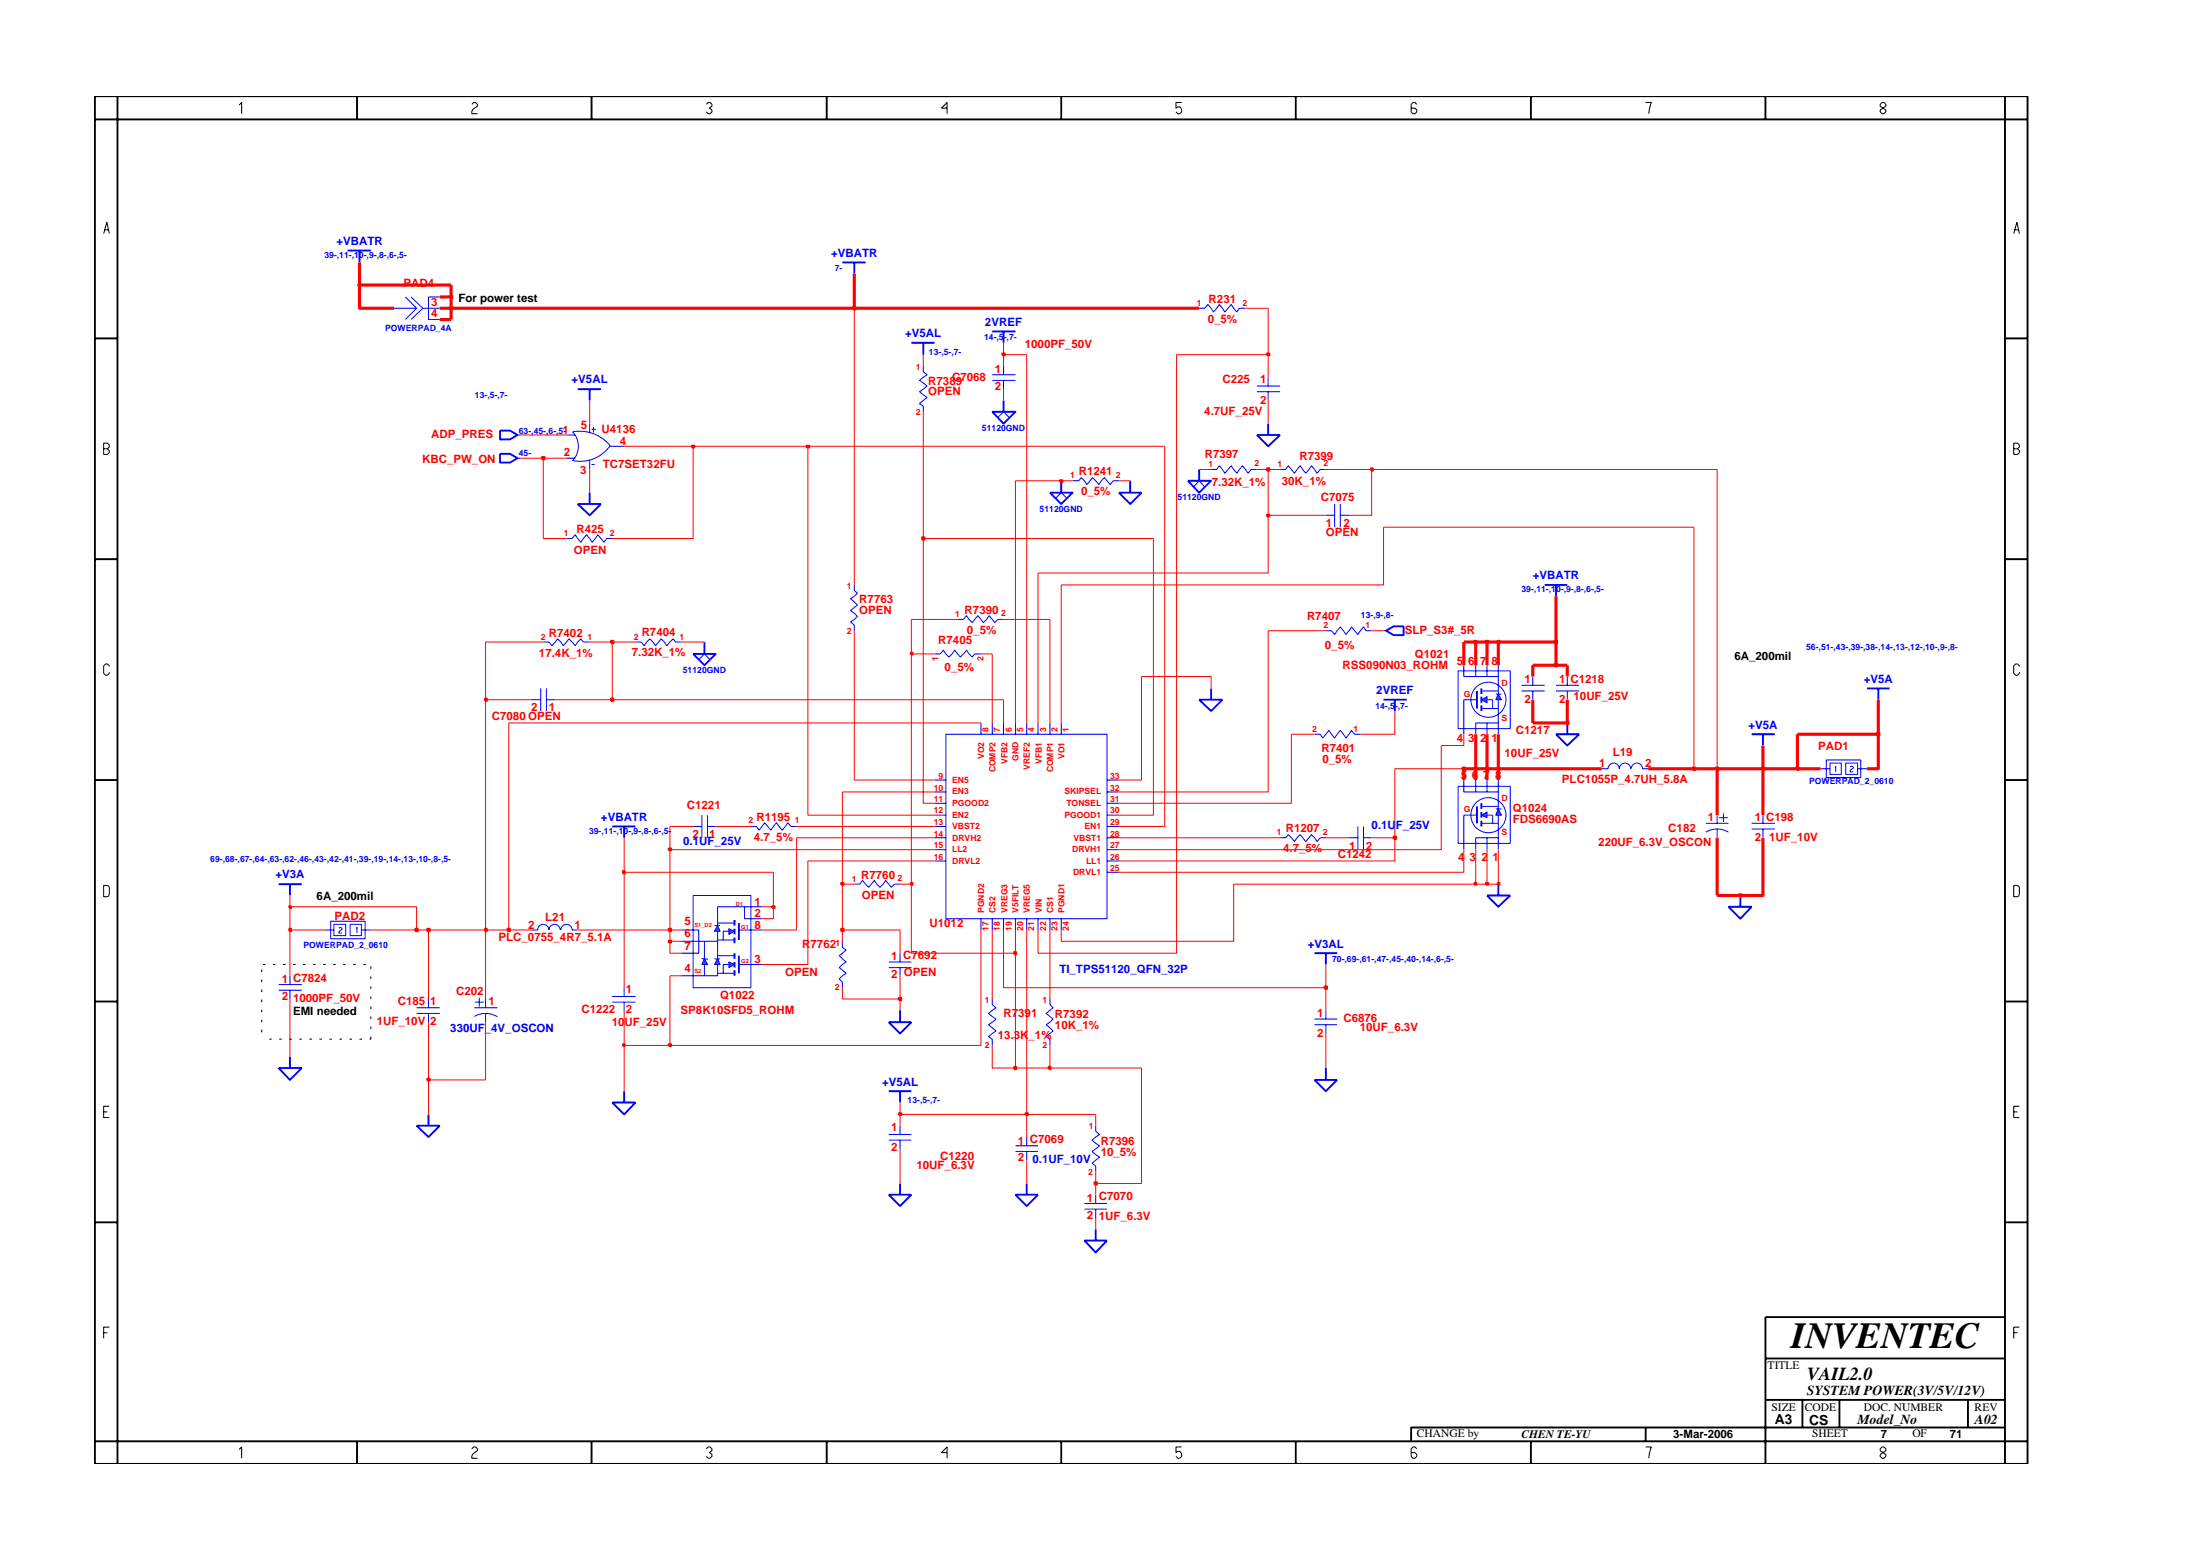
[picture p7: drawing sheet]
<svg xmlns="http://www.w3.org/2000/svg" width="297mm" height="210mm" viewBox="0 0 297 210" stroke-linecap="round" stroke-linejoin="round" font-family="sans-serif">
<g fill="none" stroke="#00f" stroke-width=".14">
<path d="M134 50.6h3.1M134 51.3h3.1M135.5 49.4v1.2M135.5 51.3v1.2M69.9 61.8h.3M115.3 78.9v.8l.5 .3-1 .8 1 .8-1 .8 1 .8-1 .7 .5 .5v.7M73.3 86.6h.8l.4 .6 .8-1 .8 1 .7-1 .9 1 .7-1 .4 .4h.8M101.4 111.5h.7l.4 .5 .7-1 .9 1 .7-1 .8 1 .8-1 .4 .5h.8M37.6 132.9h3.2M37.6 133.6h3.2M39.1 131.7v1.2M39.1 133.6v1.2"/>
<path d="M120 129.8h3M120 130.6h3M121.5 128.6v1.2M121.5 130.6v1.1M146.4 162.4h3.1M146.4 163.2h3.1M147.9 161.2v1.2M147.9 163.2v1.2"/>
</g>
<path d="M78 52.5h3.1M79.6 52.5v1.5M67.5 61.2h1.4l1 .6-1 .6h-1.4zM99.8 124.6v2.3M233.4 122.4h3.1l-1.5 1.6zM235 120.8v1.6M37.6 144.1h3.2l-1.7 1.6zM39.1 142.6v1.5M120 147.3h3M121.5 147.3v1.5" fill="none" stroke="#00f" stroke-width=".25"/>
<path d="M96.9 124.9l.3 .8h-.7z" fill="#3c3cc8"/>
<path d="M96.5 124.9h.7M96.9 124.9l.3 .8h-.7z" fill="none" stroke="#00f" stroke-width=".14"/>
<path d="M98.4 125.3l.8 .4-.8 .4z" fill="#3c3cc8"/>
<path d="M96.9 125.7v1.2h2.3M98.4 125.3l.8 .4-.8 .4zM98.4 125.7h-.8v1.2M99.2 124.6h-2.3v.3" fill="none" stroke="#00f" stroke-width=".14"/>
<path d="M99.2 124.1v.8M99.2 125.3v.8M99.2 126.5v.8" fill="none" stroke="#00f" stroke-width=".25"/>
<path d="M95.1 129.4l.4 .8h-.7z" fill="#3c3cc8"/>
<path d="M94.8 129.3l.1 .1h.5l.1 .2M95.1 129.4l.4 .8h-.7zM96.9 122.4v2.2" fill="none" stroke="#00f" stroke-width=".14"/>
<path d="M99.8 129v2.3" fill="none" stroke="#00f" stroke-width=".25"/>
<path d="M96.9 129.4l.3 .8h-.7z" fill="#3c3cc8"/>
<path d="M96.5 129.4h.7M96.9 129.4l.3 .8h-.7z" fill="none" stroke="#00f" stroke-width=".14"/>
<path d="M98.4 129.8l.8 .4-.8 .4z" fill="#3c3cc8"/>
<g fill="none" stroke="#00f" stroke-width=".14">
<path d="M197.6 94.4h1.8M92 125.5h2.3v3.1h-2.3M92 127h4.9M93.6 120.8h7.8v12.5h-7.8zM95.1 127v2.4M95.1 130.2v1.5M96.9 131.3h2.3M96.9 129h2.3M96.9 126.9v2.5M96.9 130.2v1.5h-4.9M96.9 122.4h6M98.4 129.8l.8 .4-.8 .4z"/>
<path d="M98.4 130.2h-.8v1.1M99.8 130.2h3.1M99.8 125.5h3.1M100.5 122.4v1.6h2.4"/>
</g>
<path d="M199.4 93.2v2.4M210.1 99.1h3.1l-1.6 1.5zM211.6 97.6v1.5M99.2 128.6v.8M99.2 129.8v.8M99.2 130.9v.8" fill="none" stroke="#00f" stroke-width=".25"/>
<path d="M202.3 93.7l.4 .7h-.7z" fill="#3c3cc8"/>
<path d="M202 93.7h.7M202.3 93.7l.4 .7h-.7z" fill="none" stroke="#00f" stroke-width=".14"/>
<path d="M200 94.4l.8-.4v.9z" fill="#3c3cc8"/>
<g fill="none" stroke="#00f" stroke-width=".14">
<path d="M53.2 41.6h3M54.7 40.1l1.5 1.5M55.5 40.1l1.6 1.5M56.2 41.6l-1.5 1.5M57.1 41.6h2.3M57.1 41.6l-1.6 1.5M59.4 40.1h-1.5v3h1.5M69.9 58.7h.3M76.5 58.7h1.2M77.3 58.3a2.79 2.79 0 0 1 0 3.9M77.3 58.3a5.3 5.3 0 0 1 5.1 1.9M79.6 57.2v1.2"/>
<path d="M79.9 57.9h.6M80.1 57.6v.8M124.7 49.4v.8l.5 .4-1.1 .7 1.1 .8-1.1 .8 1.1 .7-1.1 .9 .6 .3v.8M134.7 56.3l.8-.7 .8 .7M161.9 41.6h.8l.4-.5 .8 1 .7-1 .8 1 .8-1 .8 1 .3-.5h.9M169.7 52.1h3.1M169.7 52.9h3.1M171.2 50.9v1.2M171.2 52.9v1.1M76.5 72.7h.7l.5-.5 .7 1 .8-1 .8 1 .7-1 .9 1 .3-.5h.8M76.5 61.8h1.2M79.6 62.1v1.3"/>
<path d="M79.9 62.7h.4M82.4 60.2a4.9 4.9 0 0 1-5.1 2M82.4 60.2h1.9M142.5 67.3l.8-.8 .7 .8M144.8 64.9h.9l.3-.4 .8 .9 .7-.9 .9 .9 .7-.9 .8 .9 .4-.5h.8M161.1 65.7l.8-.8 .8 .8M163.5 63.4h.8l.3-.5 .8 1 .8-1 .8 1 .8-1 .7 1 .4-.5h.8M172.8 63.4h.8l.3-.5 .9 1 .7-1 .8 1 .8-1 .7 1 .5-.5h.7M179 69.5h1.2M180.2 68v3.1M181 69.5h1.1M181 68v3.1"/>
<path d="M71.8 94.4h1.2M73 92.9v3.1M73.8 94.4h1.2M73.8 92.9v3.1M85.8 86.6h.8l.4 .6 .7-1 .8 1 .8-1 .7 1 .9-1 .3 .4h.8M94.3 89l.8-.7 .8 .7M126.2 88.3h.7l.5-.6 .7 1 .8-1 .8 1 .8-1 .8 1 .3-.4h.8M127.7 99.1h21.8v24.9h-21.8zM129.3 83.6h.8l.4-.5 .8 .9 .7-.9 .8 .9 .7-.9 .8 .9 .4-.4h.8M132.4 97.6v1.5M134 97.6v1.5M135.5 97.6v1.5"/>
<path d="M137.1 97.6v1.5M138.6 97.6v1.5M140.2 97.6v1.5M141.8 97.6v1.5M143.3 97.6v1.5M177.5 99.1h.8l.3 .5 .8-1 .8 1 .8-1 .7 1 .8-1 .4 .5h.8M179 85.1h.8l.4 .5 .8-1 .7 1 .8-1 .8 1 .8-1 .3 .5h.8M186.8 85.1h.3M196.9 90.5h7v7.8h-7zM197.6 89.8v1.5h4.7M197.6 94.4v4.7M199.2 89.8v1.5"/>
<path d="M200 94.4l.8-.4v.9zM200 95.6h2.3M200 93.2h2.3M200.8 94.4h.7v1.2M200.8 89.8v1.5M200.8 97.6v1.5M202.3 89.8v3.9M202.3 94.4v4.7M202.3 97.6h-3.1v1.5M205.4 93.2h3.2M205.4 92.5h3.2M207 91.3v1.2"/>
<path d="M207 93.2v1.2M210.1 93.2h3.1M210.1 92.5h3.1M211.6 91.3v1.2M211.6 93.2v1.2M93.6 111.5h1.2M94.8 110v3.1M95.5 111.5h1.1M95.5 110v3.1M115.3 119.3h.8l.3-.5 .9 .9 .8-.9 .7 .9 .8-.9 .7 .9 .5-.4h.7M126.2 111.5h1.5M126.2 105.3h1.5"/>
<path d="M126.2 106.9h1.5M126.2 108.4h1.5M126.2 110h1.5M126.2 114.7h1.5M126.2 116.2h1.5M126.2 113.1h1.5M149.5 111.5h1.6M149.5 105.3h1.6M149.5 106.9h1.6M149.5 108.4h1.6M149.5 110h1.6M149.5 114.7h1.6"/>
<path d="M149.5 116.2h1.6M149.5 113.1h1.6M149.5 117.7h1.6M172.8 113.1h.8l.3-.5 .9 1 .7-1 .8 1 .8-1 .7 1 .5-.5h.7M182.1 113.1h1.2M183.3 111.5v3.2M184.1 113.1h1.1M184.1 111.5v3.2M197.6 110h1.8M216.3 103.7h.8a.76 .76 0 0 1 .8-.7 .76 .76 0 0 1 .7 .7 .76 .76 0 0 1 .8-.7 .76 .76 0 0 1 .8 .7M220.2 103.7a.76 .76 0 0 1 .8-.7 .76 .76 0 0 1 .8 .7h.7M230.3 112.3a2.88 2.88 0 0 1 3.1 0"/>
<path d="M230.3 111.1h3.1M231.8 110v1.1M231.8 111.9v1.2M232.1 110.3h1.2M232.7 109.8v1.1M236.5 111.1h3.1M236.5 111.9h3.1M238 110v1.1M238 111.9v1.2M245.8 103.7h1.3M246.6 102.6h4.6v2.3h-4.6zM247.1 103h1.5v1.5h-1.5z"/>
<path d="M247.8 103.6v-.2v.8M249.2 103h1.6v1.5h-1.6zM249.8 103.5l.2-.1 .2 .1v.2l-.4 .3v.2h.4M250.8 103.7h1.3M43.9 125.5h1.2M44.6 124.3h4.7v2.4h-4.7zM45.1 124.7h1.6v1.6h-1.6zM45.7 125.3l.2-.1 .3 .1v.1l-.5 .4v.1h.5M47.3 124.7h1.5v1.6h-1.5zM48.1 125.3l.1-.1v.7M48.8 125.5h1.3M56.2 136h3.2"/>
<path d="M56.2 136.8h3.2M57.9 134.8v1.2M57.9 136.8v1.2M64 137.2a3 3 0 0 1 3.2 0M64 136h3.2M64.1 135.2h1.2M64.7 134.6v1.2M65.6 134.8v1.2M65.6 136.8v1.2M71.8 125.5h.8a.76 .76 0 0 1 .7-.8 .76 .76 0 0 1 .8 .8 .76 .76 0 0 1 .8-.8 .76 .76 0 0 1 .7 .8M75.7 125.5a.76 .76 0 0 1 .8-.8 .76 .76 0 0 1 .7 .8h.8M82.7 134.5h3.1"/>
<path d="M82.7 135.2h3.1M84.3 133.3v1.2M84.3 135.2v1.1M113.7 127v.9l.5 .3-.9 .8 .9 .8-.9 .8 .9 .7-.9 .8 .4 .4v.8M132.4 124v1.5M134 134.8v.8l.5 .4-1 .8 1 .7-1 .8 1 .8-1 .8 .5 .3v.9M134 124v1.5M135.5 124v1.5M137.1 124v1.5M138.6 124v1.5M140.2 124v1.5M141.8 134.8v.8l.4 .4-.9 .8 .9 .7-.9 .8 .9 .8-.9 .8 .5 .3v.9"/>
<path d="M141.8 124v1.5M143.3 124v1.5M177.5 137.5h3M177.5 138.3h3M179 136.3v1.2M179 138.3v1.2M120 153.1h3M120 153.9h3M121.5 151.9v1.2M121.5 153.9v1.2M137.1 154.6h3.1M137.1 155.4h3.1"/>
<path d="M138.6 153.4v1.2M138.6 155.4v1.2M147.9 151.9v.8l.5 .4-1 .8 1 .7-1 .8 1 .8-1 .8 .5 .3v.8"/>
<circle cx="201" cy="94.4" r="2.37"/>
</g>
<g fill="none" stroke="#00f" stroke-width=".25">
<path d="M46.9 33.8h3.2M48.5 33.8v1.6M113.7 35.4h3.2M115.3 35.4v1.5M67.5 58.1h1.4l1 .6-1 .6h-1.4zM123 46.3h3.2M124.7 46.3v1.6M134 55.6h3.1l-1.6 1.6zM134 44.7h3.1M135.5 44.7v1.6M135.5 54v1.6M169.7 58.7h3.1l-1.6 1.5z"/>
<path d="M171.2 57.2v1.5M78 68h3.1l-1.5 1.5zM79.6 66.5v1.5M141.8 66.5h3l-1.5 1.5zM143.3 64.9v1.6M151.1 66.5h3l-1.5 1.5zM152.6 64.9v1.6M160.4 64.9h3.1l-1.6 1.6zM161.9 63.4v1.5M208.6 78.9h3M210.1 78.9v1.6M93.6 88.3h3l-1.5 1.5z"/>
<path d="M95.1 86.6v1.7M161.9 94.4h3.1l-1.5 1.6zM163.5 92.9v1.5M186.8 94.4h3.1M187.1 85.1l1.1-.6h1.3v1.2h-1.3zM188.3 94.4v1.6M200 92.9v.8M200 94v.9M200 95.2v.8M236.5 99.1h3.1M238 99.1v1.5M252.1 92.9h3"/>
<path d="M253.6 92.9v1.5M37.6 119.3h3.2M39.1 119.3v1.5M82.7 111.5h3.1M84.3 111.5v1.6M199.4 108.8v2.3M202.3 119.3v1.5M120 138h3l-1.5 1.5zM121.5 136.3v1.7M177.5 128.6h3M179 128.6v1.6M200.8 120.8h3.1l-1.6 1.6z"/>
<path d="M56.2 151.9h3.2l-1.5 1.5zM57.9 150.4v1.5M82.7 148.8h3.1l-1.5 1.6zM84.3 147.3v1.5M121.5 159.7v1.5M177.5 145.7h3l-1.5 1.6zM179 144.1v1.6M120 161.2h3l-1.5 1.6zM146.4 167.4h3.1l-1.6 1.6zM147.9 165.9v1.5"/>
</g>
<path d="M202.3 109.2l.4 .8h-.7z" fill="#3c3cc8"/>
<path d="M202 109.2h.7M202.3 109.2l.4 .8h-.7z" fill="none" stroke="#00f" stroke-width=".14"/>
<path d="M200 110l.8-.4v.7z" fill="#3c3cc8"/>
<g fill="none" stroke="#00f" stroke-width=".14">
<path d="M196.9 106.1h7v7.7h-7zM197.6 105.3v1.6h4.7M197.6 110v4.7M199.2 105.3v1.6M200 110l.8-.4v.7zM200 111.1h2.3M200 108.8h2.3M200.8 110h.7v1.1M200.8 105.3v1.6M200.8 113.1v1.6M202.3 105.3v3.9M202.3 110v4.7"/>
<path d="M202.3 113.1h-3.1v1.6"/>
<circle cx="201" cy="110" r="2.37"/>
</g>
<path d="M200 108.4v.8M200 109.6v.7M200 110.8v.7M138.6 159.7v1.5M137.1 161.2h3.1l-1.6 1.6z" fill="none" stroke="#00f" stroke-width=".25"/>
<path d="M121.5 155.1v4.6M138.6 156.6v3.1M147.9 159.7v1.5M147.9 164.4v1.5" fill="none" stroke="#f00" stroke-width=".14"/>
<path d="M147.8 159.5h.3v.4h-.3z" fill="#8e2323"/>
<path d="M147.8 159.5h.3v.4h-.3z" fill="none" stroke="#f00" stroke-width=".25"/>
<path d="M57.9 145.7v4.7M121.5 150.4v1.5M138.6 150.4v3M147.9 150.4v1.5M154.1 144.1v15.6h-6.2v-1.6" fill="none" stroke="#f00" stroke-width=".14"/>
<path d="M121.4 150.2h.3v.3h-.3z" fill="#8e2323"/>
<path d="M121.4 150.2h.3v.3h-.3z" fill="none" stroke="#f00" stroke-width=".25"/>
<path d="M121.5 148.8v1.6h17.1" fill="none" stroke="#f00" stroke-width=".14"/>
<path d="M138.5 150.2h.3v.3h-.3z" fill="#8e2323"/>
<path d="M138.5 150.2h.3v.3h-.3z" fill="none" stroke="#f00" stroke-width=".25"/>
<path d="M138.6 125.5v24.9h9.3M84.3 141.1v6.2" fill="none" stroke="#f00" stroke-width=".14"/>
<path d="M57.7 145.6h.3v.2h-.3z" fill="#8e2323"/>
<path d="M57.7 145.6h.3v.2h-.3z" fill="none" stroke="#f00" stroke-width=".25"/>
<path d="M57.9 138v7.7h7.7v-7.7M134 141.1v3h3.1" fill="none" stroke="#f00" stroke-width=".14"/>
<path d="M136.9 144h.3v.3h-.3z" fill="#8e2323"/>
<path d="M136.9 144h.3v.3h-.3z" fill="none" stroke="#f00" stroke-width=".25"/>
<path d="M137.1 128.6v15.5h4.7" fill="none" stroke="#f00" stroke-width=".14"/>
<path d="M141.6 144h.2v.3h-.2z" fill="#8e2323"/>
<path d="M141.6 144h.2v.3h-.2z" fill="none" stroke="#f00" stroke-width=".25"/>
<path d="M39.1 134.8v7.8M179 139.5v4.6M141.8 141.1v3h12.3" fill="none" stroke="#f00" stroke-width=".14"/>
<path d="M84.1 140.9h.3v.3h-.3z" fill="#8e2323"/>
<path d="M84.1 140.9h.3v.3h-.3z" fill="none" stroke="#f00" stroke-width=".25"/>
<path d="M84.3 136.3v4.8h6.2" fill="none" stroke="#f00" stroke-width=".14"/>
<path d="M90.3 140.9h.3v.3h-.3z" fill="#8e2323"/>
<path d="M90.3 140.9h.3v.3h-.3z" fill="none" stroke="#f00" stroke-width=".25"/>
<path d="M57.9 125.5v9.3M65.6 125.5v9.3M113.7 133.3v1.5h7.8v1.5M132.4 125.5v15.6h-41.9v-9.4M179 133.3v3" fill="none" stroke="#f00" stroke-width=".14"/>
<path d="M121.4 134.6h.3v.4h-.3z" fill="#8e2323"/>
<path d="M121.4 134.6h.3v.4h-.3z" fill="none" stroke="#f00" stroke-width=".25"/>
<path d="M84.3 117.7v15.6M121.5 131.7v3.1M134 125.5v9.3M135.5 125.5v7.8h43.5M141.8 125.5v9.3" fill="none" stroke="#f00" stroke-width=".14"/>
<path d="M178.8 133.1h.4v.4h-.4z" fill="#8e2323"/>
<path d="M178.8 133.1h.4v.4h-.4z" fill="none" stroke="#f00" stroke-width=".25"/>
<path d="M109.1 116.2v14h-6.2M123 119.3v9.3h14.1M39.1 125.5v6.2M90.5 127v1.6h1.5M90.5 131.7h1.5M121.5 125.5v3.1M179 130.2v3.1" fill="none" stroke="#f00" stroke-width=".14"/>
<path d="M136.9 128.5h.3v.3h-.3z" fill="#8e2323"/>
<path d="M136.9 128.5h.3v.3h-.3z" fill="none" stroke="#f00" stroke-width=".25"/>
<path d="M158.9 47.9v80.7h-18.7v-3.1M137.1 125.5v3.1" fill="none" stroke="#f00" stroke-width=".14"/>
<path d="M90.3 126.9h.3v.3h-.3z" fill="#8e2323"/>
<path d="M90.3 126.9h.3v.3h-.3z" fill="none" stroke="#f00" stroke-width=".25"/>
<path d="M166.6 119.3v7.7h-23.3v-1.5M90.5 125.5v1.5h1.5M113.7 125.5v1.5" fill="none" stroke="#f00" stroke-width=".14"/>
<path d="M39.1 125.3h.2v.4h-.2z" fill="#8e2323"/>
<path d="M39.1 125.3h.2v.4h-.2z" fill="none" stroke="#f00" stroke-width=".25"/>
<path d="M39.1 122.4v3.1h4.8M50.1 125.5h6.1" fill="none" stroke="#f00" stroke-width=".14"/>
<path d="M56.1 125.3h.3v.4h-.3z" fill="#8e2323"/>
<path d="M56.1 125.3h.3v.4h-.3z" fill="none" stroke="#f00" stroke-width=".25"/>
<path d="M56.2 122.4v3.1h1.7" fill="none" stroke="#f00" stroke-width=".14"/>
<path d="M57.7 125.3h.3v.4h-.3z" fill="#8e2323"/>
<path d="M57.7 125.3h.3v.4h-.3z" fill="none" stroke="#f00" stroke-width=".25"/>
<path d="M57.9 125.5h7.7" fill="none" stroke="#f00" stroke-width=".14"/>
<path d="M65.5 125.3h.2v.4h-.2z" fill="#8e2323"/>
<path d="M65.5 125.3h.2v.4h-.2z" fill="none" stroke="#f00" stroke-width=".25"/>
<path d="M65.6 94.4v31.1h3.1" fill="none" stroke="#f00" stroke-width=".14"/>
<path d="M68.5 125.3h.4v.4h-.4z" fill="#8e2323"/>
<path d="M68.5 125.3h.4v.4h-.4z" fill="none" stroke="#f00" stroke-width=".25"/>
<path d="M68.7 97.6v27.9h3.1M78 125.5h12.5" fill="none" stroke="#f00" stroke-width=".14"/>
<path d="M90.3 125.3h.3v.4h-.3z" fill="#8e2323"/>
<path d="M90.3 125.3h.3v.4h-.3z" fill="none" stroke="#f00" stroke-width=".25"/>
<path d="M90.5 114.7v10.8h1.5M107.6 113.1v12.4h-4.7" fill="none" stroke="#f00" stroke-width=".14"/>
<path d="M113.6 125.3h.3v.4h-.3z" fill="#8e2323"/>
<path d="M113.6 125.3h.3v.4h-.3z" fill="none" stroke="#f00" stroke-width=".25"/>
<path d="M113.7 119.3v6.2h7.8M104.4 122.4v1.6h-1.5" fill="none" stroke="#f00" stroke-width=".14"/>
<path d="M39.1 122.3h.2v.2h-.2z" fill="#8e2323"/>
<path d="M39.1 122.3h.2v.2h-.2z" fill="none" stroke="#f00" stroke-width=".25"/>
<path d="M39.1 120.8v1.6h17.1M102.9 122.4h1.5" fill="none" stroke="#f00" stroke-width=".14"/>
<path d="M104.3 122.3h.3v.2h-.3z" fill="#8e2323"/>
<path d="M104.3 122.3h.3v.2h-.3z" fill="none" stroke="#f00" stroke-width=".25"/>
<path d="M104.4 117.7v4.7" fill="none" stroke="#f00" stroke-width=".14"/>
<path d="M231.8 113.1v7.7h3.2" fill="none" stroke="#f00" stroke-width=".42"/>
<path d="M234.8 120.7h.3v.3h-.3z" fill="#8e2323"/>
<path d="M234.8 120.7h.3v.3h-.3z" fill="none" stroke="#f00" stroke-width=".25"/>
<path d="M238 113.1v7.7h-3" fill="none" stroke="#f00" stroke-width=".42"/>
<path d="M113.6 119.2h.3v.2h-.3z" fill="#8e2323"/>
<path d="M113.6 119.2h.3v.2h-.3z" fill="none" stroke="#f00" stroke-width=".25"/>
<path d="M113.7 106.9v12.4h1.6M121.5 119.3h1.5" fill="none" stroke="#f00" stroke-width=".14"/>
<path d="M123 119.2h.2v.2h-.2z" fill="#8e2323"/>
<path d="M123 119.2h.2v.2h-.2z" fill="none" stroke="#f00" stroke-width=".25"/>
<path d="M123 88.3v31M166.6 119.3h32.6" fill="none" stroke="#f00" stroke-width=".14"/>
<path d="M199.1 119.2h.2v.2h-.2z" fill="#8e2323"/>
<path d="M199.1 119.2h.2v.2h-.2z" fill="none" stroke="#f00" stroke-width=".25"/>
<path d="M199.2 114.7v4.6h1.6" fill="none" stroke="#f00" stroke-width=".14"/>
<path d="M200.6 119.2h.3v.2h-.3z" fill="#8e2323"/>
<path d="M200.6 119.2h.3v.2h-.3z" fill="none" stroke="#f00" stroke-width=".25"/>
<path d="M200.8 114.7v4.6h1.5" fill="none" stroke="#f00" stroke-width=".14"/>
<path d="M202.2 119.2h.3v.2h-.3z" fill="#8e2323"/>
<path d="M202.2 119.2h.3v.2h-.3z" fill="none" stroke="#f00" stroke-width=".25"/>
<path d="M202.3 114.7v4.6" fill="none" stroke="#f00" stroke-width=".14"/>
<path d="M84.1 117.5h.3v.4h-.3z" fill="#8e2323"/>
<path d="M84.1 117.5h.3v.4h-.3z" fill="none" stroke="#f00" stroke-width=".25"/>
<path d="M84.3 113.1v4.6h20.1M109.1 116.2h17.1M188.3 113.1v3.1h-37.2M197.6 114.7v3h-46.5" fill="none" stroke="#f00" stroke-width=".14"/>
<path d="M90.3 114.5h.3v.3h-.3z" fill="#8e2323"/>
<path d="M90.3 114.5h.3v.3h-.3z" fill="none" stroke="#f00" stroke-width=".25"/>
<path d="M90.5 111.5v3.2h35.7M107.6 113.1h18.6M151.1 113.1h21.7M179 113.1h3.1M185.2 113.1h3.1M194.6 100.6v14.1h-43.5" fill="none" stroke="#f00" stroke-width=".14"/>
<path d="M188.2 112.9h.3v.3h-.3z" fill="#8e2323"/>
<path d="M188.2 112.9h.3v.3h-.3z" fill="none" stroke="#f00" stroke-width=".25"/>
<g fill="none" stroke="#f00" stroke-width=".14">
<path d="M109.1 60.2v49.8h17.1M124.7 72.7v35.7h1.5M155.7 72.7v37.3h-4.6M157.3 60.2v51.3h-6.2M115.3 85.1v20.2h10.9M154.1 91.3v14h-3M171.2 85.1v21.8h-20.1M174.4 99.1v9.3h-23.3M90.5 111.5h3.1M96.6 111.5h4.8M107.6 111.5h18.6M113.7 106.9h12.5"/>
<path d="M197.6 103.7h-9.3v9.4"/>
</g>
<path d="M197.6 103.7v1.6M199.2 103.7v1.6M200.8 103.7v1.6M202.3 103.7v1.6M231.8 103.7v6.3M238 103.7v6.3" fill="none" stroke="#f00" stroke-width=".42"/>
<path d="M197.5 103.6h.3v.3h-.3z" fill="#8e2323"/>
<path d="M197.5 103.6h.3v.3h-.3z" fill="none" stroke="#f00" stroke-width=".25"/>
<path d="M197.6 103.7h1.6" fill="none" stroke="#f00" stroke-width=".42"/>
<path d="M199.1 103.6h.2v.3h-.2z" fill="#8e2323"/>
<path d="M199.1 103.6h.2v.3h-.2z" fill="none" stroke="#f00" stroke-width=".25"/>
<path d="M199.2 99.1v4.6h1.6" fill="none" stroke="#f00" stroke-width=".42"/>
<path d="M200.6 103.6h.3v.3h-.3z" fill="#8e2323"/>
<path d="M200.6 103.6h.3v.3h-.3z" fill="none" stroke="#f00" stroke-width=".25"/>
<path d="M200.8 99.1v4.6h1.5" fill="none" stroke="#f00" stroke-width=".42"/>
<path d="M202.2 103.6h.3v.3h-.3z" fill="#8e2323"/>
<path d="M202.2 103.6h.3v.3h-.3z" fill="none" stroke="#f00" stroke-width=".25"/>
<path d="M202.3 99.1v4.6h14M222.5 103.7h6.2" fill="none" stroke="#f00" stroke-width=".42"/>
<path d="M228.5 103.6h.4v.3h-.4z" fill="#8e2323"/>
<path d="M228.5 103.6h.4v.3h-.4z" fill="none" stroke="#f00" stroke-width=".25"/>
<path d="M228.7 103.7h3.1" fill="none" stroke="#f00" stroke-width=".42"/>
<path d="M228.7 71.1v32.6" fill="none" stroke="#f00" stroke-width=".14"/>
<path d="M231.7 103.6h.3v.3h-.3z" fill="#8e2323"/>
<path d="M231.7 103.6h.3v.3h-.3z" fill="none" stroke="#f00" stroke-width=".25"/>
<path d="M231.8 103.7h6.2" fill="none" stroke="#f00" stroke-width=".42"/>
<path d="M231.8 63.4v40.3" fill="none" stroke="#f00" stroke-width=".14"/>
<path d="M237.9 103.6h.3v.3h-.3z" fill="#8e2323"/>
<path d="M237.9 103.6h.3v.3h-.3z" fill="none" stroke="#f00" stroke-width=".25"/>
<path d="M238 100.6v3.1h4.7" fill="none" stroke="#f00" stroke-width=".42"/>
<path d="M242.6 103.6h.3v.3h-.3z" fill="#8e2323"/>
<path d="M242.6 103.6h.3v.3h-.3z" fill="none" stroke="#f00" stroke-width=".25"/>
<path d="M245.8 103.7h-3.1v-4.6h10.9v4.6h-1.5" fill="none" stroke="#f00" stroke-width=".42"/>
<path d="M174.4 99.1h3.1M188.3 96v3.1h-4.6M197.6 99.1v1.5h-3" fill="none" stroke="#f00" stroke-width=".14"/>
<path d="M253.4 98.9h.4v.4h-.4z" fill="#8e2323"/>
<path d="M253.4 98.9h.4v.4h-.4z" fill="none" stroke="#f00" stroke-width=".25"/>
<path d="M207 94.4v3.2h4.6M253.6 94.4v4.7" fill="none" stroke="#f00" stroke-width=".42"/>
<path d="M138.6 47.9v49.7M137.1 64.9v32.7M140.2 77.3v20.3M143.3 78.9v18.7M68.7 97.6h63.7M134 88.3v9.3M135.5 94.4v3.2M141.8 83.6v14" fill="none" stroke="#f00" stroke-width=".14"/>
<path d="M211.5 97.4h.3v.3h-.3z" fill="#8e2323"/>
<path d="M211.5 97.4h.3v.3h-.3z" fill="none" stroke="#f00" stroke-width=".25"/>
<path d="M211.6 94.4v3.2" fill="none" stroke="#f00" stroke-width=".42"/>
<path d="M65.5 94.3h.2v.3h-.2z" fill="#8e2323"/>
<path d="M65.5 94.3h.2v.3h-.2z" fill="none" stroke="#f00" stroke-width=".25"/>
<path d="M65.6 86.6v7.8h6.2M75 94.4h7.7" fill="none" stroke="#f00" stroke-width=".14"/>
<path d="M82.5 94.3h.3v.3h-.3z" fill="#8e2323"/>
<path d="M82.5 94.3h.3v.3h-.3z" fill="none" stroke="#f00" stroke-width=".25"/>
<path d="M82.7 86.6v7.8h52.8M154.1 91.3h9.4v1.6" fill="none" stroke="#f00" stroke-width=".14"/>
<path d="M197.6 86.6v3.2M199.2 86.6v3.2M200.8 86.6v3.2M202.3 86.6v3.2M210.1 89.8h-3.1v1.5M211.6 89.8v1.5" fill="none" stroke="#f00" stroke-width=".42"/>
<path d="M209.9 89.6h.4v.3h-.4z" fill="#8e2323"/>
<path d="M209.9 89.6h.4v.3h-.4z" fill="none" stroke="#f00" stroke-width=".25"/>
<path d="M210.1 86.6v3.2h1.5" fill="none" stroke="#f00" stroke-width=".42"/>
<path d="M123 88.1h.2v.2h-.2z" fill="#8e2323"/>
<path d="M123 88.1h.2v.2h-.2z" fill="none" stroke="#f00" stroke-width=".25"/>
<path d="M65.6 86.6h7.7M79.6 86.6h3.1M123 83.6v4.7h3.2M132.4 88.3h1.6" fill="none" stroke="#f00" stroke-width=".14"/>
<path d="M82.5 86.5h.3v.3h-.3z" fill="#8e2323"/>
<path d="M82.5 86.5h.3v.3h-.3z" fill="none" stroke="#f00" stroke-width=".25"/>
<path d="M82.7 86.6h3.1M92 86.6h3.1" fill="none" stroke="#f00" stroke-width=".14"/>
<path d="M197.6 86.6h1.6" fill="none" stroke="#f00" stroke-width=".42"/>
<path d="M199.1 86.5h.2v.3h-.2z" fill="#8e2323"/>
<path d="M199.1 86.5h.2v.3h-.2z" fill="none" stroke="#f00" stroke-width=".25"/>
<path d="M199.2 86.6h1.6" fill="none" stroke="#f00" stroke-width=".42"/>
<path d="M200.6 86.5h.3v.3h-.3z" fill="#8e2323"/>
<path d="M200.6 86.5h.3v.3h-.3z" fill="none" stroke="#f00" stroke-width=".25"/>
<path d="M200.8 86.6h1.5" fill="none" stroke="#f00" stroke-width=".42"/>
<path d="M202.2 86.5h.3v.3h-.3z" fill="#8e2323"/>
<path d="M202.2 86.5h.3v.3h-.3z" fill="none" stroke="#f00" stroke-width=".25"/>
<path d="M202.3 86.6h7.8" fill="none" stroke="#f00" stroke-width=".42"/>
<path d="M209.9 86.5h.4v.3h-.4z" fill="#8e2323"/>
<path d="M209.9 86.5h.4v.3h-.4z" fill="none" stroke="#f00" stroke-width=".25"/>
<path d="M210.1 80.5v6.1" fill="none" stroke="#f00" stroke-width=".42"/>
<path d="M115.3 41.6v37.3M73.3 61.8v10.9h3.2M93.6 60.2v12.5h-10.9M171.2 69.5v7.8h-31M186.8 71.1v7.8h-43.5M123 83.6h6.3M135.5 83.6h6.3M171.2 85.1h7.8M185.2 85.1h1.6" fill="none" stroke="#f00" stroke-width=".14"/>
<path d="M124.5 72.5h.3v.3h-.3z" fill="#8e2323"/>
<path d="M124.5 72.5h.3v.3h-.3z" fill="none" stroke="#f00" stroke-width=".25"/>
<path d="M124.7 55.6v17.1h31M186.8 71.1h41.9" fill="none" stroke="#f00" stroke-width=".14"/>
<path d="M171.1 69.5h.3v.2h-.3z" fill="#8e2323"/>
<path d="M171.1 69.5h.3v.2h-.3z" fill="none" stroke="#f00" stroke-width=".25"/>
<path d="M79.6 63.4v3.1M137.1 64.9h6.2M171.2 63.4v6.1h7.8M185.2 63.4v6.1h-3.1" fill="none" stroke="#f00" stroke-width=".14"/>
<path d="M143.1 64.8h.4v.3h-.4z" fill="#8e2323"/>
<path d="M143.1 64.8h.4v.3h-.4z" fill="none" stroke="#f00" stroke-width=".25"/>
<path d="M143.3 64.9h1.5M151.1 64.9h1.5M161.9 63.4h1.6M169.7 63.4h1.5" fill="none" stroke="#f00" stroke-width=".14"/>
<path d="M171.1 63.2h.3v.3h-.3z" fill="#8e2323"/>
<path d="M171.1 63.2h.3v.3h-.3z" fill="none" stroke="#f00" stroke-width=".25"/>
<path d="M171.2 63.4h1.6M179 63.4h6.2" fill="none" stroke="#f00" stroke-width=".14"/>
<path d="M185.1 63.2h.3v.3h-.3z" fill="#8e2323"/>
<path d="M185.1 63.2h.3v.3h-.3z" fill="none" stroke="#f00" stroke-width=".25"/>
<path d="M70.2 61.8h3.1M185.2 63.4h46.6" fill="none" stroke="#f00" stroke-width=".14"/>
<path d="M73.2 61.7h.3v.3h-.3z" fill="#8e2323"/>
<path d="M73.2 61.7h.3v.3h-.3z" fill="none" stroke="#f00" stroke-width=".25"/>
<path d="M73.3 61.8h3.2M84.3 60.2h9.3" fill="none" stroke="#f00" stroke-width=".14"/>
<path d="M93.4 60.1h.4v.3h-.4z" fill="#8e2323"/>
<path d="M93.4 60.1h.4v.3h-.4z" fill="none" stroke="#f00" stroke-width=".25"/>
<path d="M93.6 60.2h15.5" fill="none" stroke="#f00" stroke-width=".14"/>
<path d="M108.9 60.1h.3v.3h-.3z" fill="#8e2323"/>
<path d="M108.9 60.1h.3v.3h-.3z" fill="none" stroke="#f00" stroke-width=".25"/>
<path d="M70.2 58.7h6.3M79.6 54v3.2M124.7 47.9v1.5M135.5 47.9v1.5M135.5 52.5v1.5M171.2 47.9v3M171.2 54v3.2M109.1 60.2h48.2" fill="none" stroke="#f00" stroke-width=".14"/>
<path d="M135.3 47.7h.4v.2h-.4z" fill="#8e2323"/>
<path d="M135.3 47.7h.4v.2h-.4z" fill="none" stroke="#f00" stroke-width=".25"/>
<path d="M135.5 46.3v1.6h3.1M158.9 47.9h12.3" fill="none" stroke="#f00" stroke-width=".14"/>
<path d="M171.1 47.7h.3v.2h-.3z" fill="#8e2323"/>
<path d="M171.1 47.7h.3v.2h-.3z" fill="none" stroke="#f00" stroke-width=".25"/>
<path d="M171.2 41.6v6.3" fill="none" stroke="#f00" stroke-width=".14"/>
<path d="M48.5 38.5v3.1h4.7M59.4 41.6h1.5v1.5h-1.5" fill="none" stroke="#f00" stroke-width=".42"/>
<path d="M60.8 41.4h.3v.4h-.3z" fill="#8e2323"/>
<path d="M60.8 41.4h.3v.4h-.3z" fill="none" stroke="#f00" stroke-width=".25"/>
<path d="M60.9 40.1v1.5h54.4" fill="none" stroke="#f00" stroke-width=".42"/>
<path d="M115.2 41.4h.3v.4h-.3z" fill="#8e2323"/>
<path d="M115.2 41.4h.3v.4h-.3z" fill="none" stroke="#f00" stroke-width=".25"/>
<path d="M115.3 36.9v4.7h46.6M59.4 40.1h1.5" fill="none" stroke="#f00" stroke-width=".42"/>
<path d="M168.2 41.6h3" fill="none" stroke="#f00" stroke-width=".14"/>
<path d="M60.8 39.9h.3v.3h-.3z" fill="#8e2323"/>
<path d="M60.8 39.9h.3v.3h-.3z" fill="none" stroke="#f00" stroke-width=".25"/>
<path d="M60.9 38.5v1.6" fill="none" stroke="#f00" stroke-width=".42"/>
<path d="M48.4 38.4h.2v.2h-.2z" fill="#8e2323"/>
<path d="M48.4 38.4h.2v.2h-.2z" fill="none" stroke="#f00" stroke-width=".25"/>
<path d="M48.5 35.4v3.1h12.4" fill="none" stroke="#f00" stroke-width=".42"/>
<g fill="none" stroke="#000" stroke-width=".25">
<path d="M12.8 13h261v184.6h-261zM12.8 16.1h261M15.9 13v184.6M48.2 13v3.1M79.9 13v3.1M111.6 13v3.1M143.3 13v3.1M174.9 13v3.1M206.7 13v3.1M238.4 13v3.1M270.7 13v184.6M12.8 45.7h3.1"/>
<path d="M270.7 45.7h3.1M12.8 75.5h3.1M270.7 75.5h3.1M12.8 105.3h3.1M270.7 105.3h3.1M12.8 135.2h3.1M270.7 135.2h3.1M12.8 165h3.1M270.7 165h3.1M270.7 177.7h-32.3v19.9M12.8 194.5h261M48.2 194.5v3.1"/>
<path d="M79.9 194.5v3.1M111.6 194.5v3.1M143.3 194.5v3.1M174.9 194.5v3.1M206.7 194.5v3.1M222.2 192.6v1.9M238.4 183.3h32.3M238.4 188.9h32.3M243.4 188.9v3.7M248.4 188.9v3.7M265.7 188.9v3.7M270.7 192.6h-80.2v1.9"/>
</g>
<g fill="none" stroke="#000" stroke-width=".14">
<path d="M32.3 14.2l.3-.4v1.6M63.7 14.1l.3-.3h.2l.3 .3v.2l-.5 .4-.3 .4v.3h.8M95.4 14.1l.2-.3h.3l.2 .3v.2l-.3 .3 .3 .2v.3l-.2 .3h-.3l-.2-.3M127.9 14.6h-.8l.8-.8v1.6M159.5 13.8h-.7v.8l.2-.2a.5 .5 0 0 1 .5 .7l-.2 .3h-.3l-.2-.3M191.3 14.1l-.3-.3h-.2l-.3 .3v1l.3 .3h.2l.3-.3v-.3l-.3-.2h-.5M222.2 13.8h.8l-.4 1.6M253.9 14.1l.2-.3h.3l.2 .3v.2l-.7 .5v.3l.2 .3h.3l.2-.3v-.3l-.7-.5zM14 31.5l.4-1.5 .4 1.5M14.1 31h.6M271.9 31.5l.4-1.5 .4 1.5M272 31h.6"/>
<path d="M14 59.8h.5l.3 .3v.2l-.3 .3 .3 .2v.3l-.3 .2h-.5zM14 60.6h.5M271.9 60.6h.5l.3-.3v-.2l-.3-.3h-.5v1.5h.5l.3-.2v-.3l-.3-.2M14.8 89.9l-.3-.3h-.2l-.3 .3v1l.3 .2h.2l.3-.2v-.2M272.7 89.9l-.3-.3h-.3l-.2 .3v1l.2 .2h.3l.3-.2v-.2M14 119.5l.7 .1 .1 .2-.1 1.1-.7 .1zM271.9 119.5l.7 .1 .1 .2-.1 1.1-.7 .1zM35.3 130.8v.4M35.3 132.2v.3M35.3 133.5v.4M35.3 134.9v.3M35.3 136.3v.3"/>
<path d="M35.3 137.6v.4M35.3 139v.3M35.5 130.2h.3M36.9 130.2h.3M38.2 130.2h.4M39.6 130.2h.3M40.9 130.2h.4M42.3 130.2h.3M43.6 130.2h.4M45 130.2h.3M46.3 130.2h.4M47.7 130.2h.3"/>
<path d="M49.1 130.2h.3M50.1 139.9v.3h-.2M50.1 130.4v.4M50.1 131.8v.3M50.1 133.1v.4M50.1 134.5v.3M50.1 135.8v.4M50.1 137.2v.3M50.1 138.5v.4M14 150.1h.5M14.8 149.3h-.8v1.5h.8M36.4 140.2h.3"/>
<path d="M37.7 140.2h.3M39.1 140.2h.3M40.4 140.2h.4M41.8 140.2h.3M43.1 140.2h.4M44.5 140.2h.3M45.8 140.2h.4M47.2 140.2h.3M48.5 140.2h.4M271.9 150.1h.5M272.7 149.3h-.8v1.5h.8M14 179.9h.5"/>
<path d="M14.8 179.1h-.8v1.5M271.9 179.9h.5M272.7 179.1h-.8v1.5M32.3 195.6l.3-.3v1.5M63.7 195.5l.3-.2h.2l.3 .2v.3l-.7 .5-.1 .2v.3h.8M95.4 195.5l.2-.2h.3l.2 .2v.3l-.3 .2 .3 .3v.2l-.2 .3h-.3l-.2-.3M127.9 196h-.8l.8-.7v1.5M159.5 195.3h-.7v.7l.2-.1a.5 .5 0 0 1 .5 .6l-.2 .3h-.3l-.2-.3M191.3 195.5l-.3-.2h-.2l-.3 .2v1l.3 .3h.2l.3-.3v-.2l-.3-.3h-.5M222.2 195.3h.8l-.4 1.5M254.1 195.3l-.2 .2v.3l.7 .5v.2l-.2 .3h-.3l-.2-.3v-.2l.7-.5v-.3l-.2-.2z"/>
</g>
<text font-size="5" x="241.8" y="182">INVENTEC</text>
<text font-size="2.5" x="244" y="186.3">VAIL2.0</text>
<g font-size="1.9">
<text x="244" y="188.2">SYSTEM POWER(3V/5V/12V)</text>
<text x="239.6" y="192.2">A3</text>
<text x="244.3" y="192.3">CS</text>
<text x="250.8" y="192.2">Model_No</text>
<text x="266.6" y="192.2">A02</text>
</g>
<g font-size="1.6" fill="#00f">
<text x="45.4" y="33">+VBATR</text>
<text x="112.2" y="34.7">+VBATR</text>
<text x="122.2" y="45.5">+V5AL</text>
<text x="133" y="44">2VREF</text>
<text x="77.2" y="51.7">+V5AL</text>
<text x="207" y="78.1">+VBATR</text>
<text x="185.8" y="93.7">2VREF</text>
<text x="251.6" y="92.1">+V5A</text>
<text x="236.1" y="98.3">+V5A</text>
<text x="81.1" y="110.8">+VBATR</text>
<text x="185.2" y="111.9">0.1UF_25V</text>
<text x="37.2" y="118.5">+V3A</text>
<text x="92.2" y="114.1">0.1UF_25V</text>
<text x="143" y="131.3">TI_TPS51120_QFN_32P</text>
<text x="176.6" y="127.9">+V3AL</text>
<text x="60.8" y="139.2">330UF_4V_OSCON</text>
<text x="119.1" y="146.5">+V5AL</text>
<text x="139.4" y="156.9">0.1UF_10V</text>
</g>
<g font-size="1.6" fill="#f00">
<text x="54.5" y="38.7">PAD4</text>
<text x="58.2" y="41.2">3</text>
<text x="163.2" y="40.8">R231</text>
<text x="58.2" y="42.8">4</text>
<text x="138.4" y="47">1000PF_50V</text>
<text x="163.1" y="43.5">0_5%</text>
<text x="125.3" y="53.4">OPEN</text>
<text x="125.3" y="51.9">R7389</text>
<text x="128.6" y="51.4">C7068</text>
<text x="134.3" y="50.3">1</text>
<text x="134.3" y="52.7">2</text>
<text x="165" y="51.7">C225</text>
<text x="170.1" y="51.7">1</text>
<text x="58.2" y="59.1">ADP_PRES</text>
<text x="76" y="58.5">1</text>
<text x="78.4" y="57.9">5</text>
<text x="81.2" y="58.4">U4136</text>
<text x="162.6" y="56">4.7UF_25V</text>
<text x="170.1" y="54.5">2</text>
<text x="57" y="62.5">KBC_PW_ON</text>
<text x="76.1" y="61.6">2</text>
<text x="78.3" y="64">3</text>
<text x="81.4" y="63.1">TC7SET32FU</text>
<text x="83.7" y="60.1">4</text>
<text x="145.7" y="64.1">R1241</text>
<text x="162.7" y="61.8">R7397</text>
<text x="163.6" y="65.6">7.32K_1%</text>
<text x="173.1" y="65.4">30K_1%</text>
<text x="175.5" y="62.1">R7399</text>
<text x="77.8" y="72">R425</text>
<text x="146" y="66.8">0_5%</text>
<text x="178.3" y="67.7">C7075</text>
<text x="179" y="71.1">1</text>
<text x="181.4" y="71.1">2</text>
<text x="77.5" y="74.7">OPEN</text>
<text x="179" y="72.3">OPEN</text>
<text x="116" y="81.4">R7763</text>
<text x="116" y="82.9">OPEN</text>
<text x="130.2" y="82.8">R7390</text>
<text x="176.5" y="83.7">R7407</text>
<text x="72.8" y="88.7">17.4K_1%</text>
<text x="74.1" y="86">R7402</text>
<text x="85.3" y="88.6">7.32K_1%</text>
<text x="86.6" y="85.9">R7404</text>
<text x="126.7" y="86.9">R7405</text>
<text x="130.5" y="85.5">0_5%</text>
<text x="178.9" y="87.6">0_5%</text>
<text x="189.7" y="85.5">SLP_S3#_5R</text>
<text x="191" y="88.8">Q1021</text>
<text x="196.7" y="89.8">5</text>
<text x="198.2" y="89.8">6</text>
<text x="199.8" y="89.8">7</text>
<text x="201.4" y="89.8">8</text>
<text x="71.7" y="96">2</text>
<text x="74.1" y="96">1</text>
<text x="127.5" y="90.5">0_5%</text>
<text x="181.3" y="90.3">RSS090N03_ROHM</text>
<text x="205.9" y="92.1">1</text>
<text x="205.9" y="94.9">2</text>
<text x="210.5" y="94.9">2</text>
<text x="210.5" y="92.1">1 C1218</text>
<text x="212.5" y="94.4">10UF_25V</text>
<text x="66.4" y="97.1">C7080 OPEN</text>
<text x="178.4" y="101.5">R7401</text>
<text x="196.7" y="100.1">4</text>
<text x="198.2" y="100.1">3</text>
<text x="199.8" y="100.1">2</text>
<text x="201.4" y="100.1">1</text>
<text x="204.7" y="99.1">C1217</text>
<text x="245.5" y="101.2">PAD1</text>
<text x="178.6" y="103">0_5%</text>
<text x="197.2" y="105.1">5</text>
<text x="198.7" y="105.1">6</text>
<text x="200.3" y="105.1">7</text>
<text x="201.9" y="105.1">8</text>
<text x="203.1" y="102.2">10UF_25V</text>
<text x="210.9" y="105.7">PLC1055P_4.7UH_5.8A</text>
<text x="215.9" y="103.6">1</text>
<text x="217.7" y="102.1">L19</text>
<text x="222.1" y="103.6">2</text>
<text x="92.7" y="109.1">C1221</text>
<text x="93.5" y="113.1">2</text>
<text x="95.8" y="113.1">1</text>
<text x="101.8" y="113.5">4.7_5%</text>
<text x="102.1" y="110.8">R1195</text>
<text x="173.6" y="112.3">R1207</text>
<text x="204.2" y="109.6">Q1024</text>
<text x="204.2" y="111.1">FDS6690AS</text>
<text x="225.3" y="112.3">C182</text>
<text x="230.6" y="110.9">1</text>
<text x="236.9" y="110.8">1 C198</text>
<text x="236.9" y="113.5">2</text>
<text x="238.9" y="113.5">1UF_10V</text>
<text x="116.3" y="118.6">R7760</text>
<text x="173.2" y="115">4.7_5%</text>
<text x="180.6" y="115.8">C1242</text>
<text x="182.1" y="114.7">1</text>
<text x="184.4" y="114.7">2</text>
<text x="196.9" y="116.2">4</text>
<text x="198.4" y="116.2">3</text>
<text x="200" y="116.2">2</text>
<text x="201.5" y="116.2">1</text>
<text x="215.8" y="114.2">220UF_6.3V_OSCON</text>
<text x="45.2" y="124.1">PAD2</text>
<text x="71.3" y="125.3">2</text>
<text x="73.6" y="124.3">L21</text>
<text x="77.6" y="125.3">1</text>
<text x="92.4" y="124.9">5</text>
<text x="101.9" y="125.3">8</text>
<text x="101.9" y="123.7">2</text>
<text x="101.9" y="122.2">1</text>
<text x="116.4" y="121.3">OPEN</text>
<text x="125.5" y="125.1">U1012</text>
<text x="67.3" y="127">PLC_0755_4R7_5.1A</text>
<text x="92.4" y="131.2">4</text>
<text x="92.4" y="126.5">6</text>
<text x="92.4" y="128.2">7</text>
<text x="101.9" y="130">3</text>
<text x="106" y="131.7">OPEN</text>
<text x="108.3" y="127.9">R7762</text>
<text x="120.3" y="129.6">1 C7692</text>
<text x="120.3" y="131.9">2</text>
<text x="122" y="131.8">OPEN</text>
<text x="38" y="132.7">1 C7824</text>
<text x="38" y="135">2</text>
<text x="39.6" y="135.2">1000PF_50V</text>
<text x="53.7" y="135.6">C185</text>
<text x="58.1" y="135.6">1</text>
<text x="61.6" y="134.3">C202</text>
<text x="66" y="135.7">1</text>
<text x="78.5" y="136.8">C1222</text>
<text x="84.5" y="134.1">1</text>
<text x="84.5" y="136.8">2</text>
<text x="91.9" y="136.8">SP8K10SFD5_ROHM</text>
<text x="97.2" y="134.8">Q1022</text>
<text x="135.5" y="137.2">R7391</text>
<text x="142.4" y="137.4">R7392</text>
<text x="177.8" y="137.2">1</text>
<text x="181.4" y="138">C6876</text>
<text x="50.9" y="138.3">1UF_10V</text>
<text x="58.1" y="138.3">2</text>
<text x="82.6" y="138.5">10UF_25V</text>
<text x="134.7" y="140.2">13.3K_1%</text>
<text x="142.4" y="138.9">10K_1%</text>
<text x="177.8" y="139.9">2</text>
<text x="183.6" y="139.1">10UF_6.3V</text>
<text x="120.3" y="152.7">1</text>
<text x="120.3" y="155.4">2</text>
<text x="137.4" y="154.5">1 C7069</text>
<text x="148.6" y="154.5">R7396</text>
<text x="148.6" y="156">10_5%</text>
<text x="123.7" y="157.7">10UF_6.3V</text>
<text x="126.9" y="156.6">C1220</text>
<text x="137.4" y="156.7">2</text>
<text x="146.8" y="162.2">1 C7070</text>
<text x="146.8" y="164.5">2</text>
<text x="148.4" y="164.7">1UF_6.3V</text>
</g>
<g font-size="1.6">
<text x="61.9" y="40.7">For power test</text>
<text x="234.2" y="89">6A_200mil</text>
<text x="42.8" y="121.4">6A_200mil</text>
<text x="39.6" y="136.9">EMI needed</text>
<text x="238.7" y="184.8">TITLE</text>
<text x="239.2" y="190.4">SIZE</text>
<text x="243.7" y="190.4">CODE</text>
<text x="251.6" y="190.4">DOC. NUMBER</text>
<text x="266.6" y="190.4">REV</text>
<text x="191.3" y="193.9">CHANGE by</text>
<text x="205.4" y="194.1">CHEN TE-YU</text>
<text x="225.9" y="194.1">3-Mar-2006</text>
<text x="244.7" y="193.9">SHEET</text>
<text x="253.9" y="194.1">7</text>
<text x="258.2" y="193.9">OF</text>
<text x="263.3" y="194.1">71</text>
</g>
<g font-size="1.2" fill="#00f">
<text x="43.8" y="34.9">39-,11-,10-,9-,8-,6-,5-</text>
<text x="112.7" y="36.6">7-</text>
<text x="52" y="44.7">POWERPAD_4A</text>
<text x="125.4" y="47.9">13-,5-,7-</text>
<text x="132.9" y="45.9">14-,5-,7-</text>
<text x="64.1" y="53.7">13-,5-,7-</text>
<text x="70" y="58.5">63-,45-,6-,5-</text>
<text x="132.6" y="58.2">51120GND</text>
<text x="70" y="61.6">45-</text>
<text x="140.4" y="69.1">51120GND</text>
<text x="159" y="67.5">51120GND</text>
<text x="183.8" y="83.4">13-,9-,8-</text>
<text x="205.4" y="79.9">39-,11-,10-,9-,8-,6-,5-</text>
<text x="243.9" y="87.8">56-,51-,43-,39-,38-,14-,13-,12-,10-,9-,8-</text>
<text x="92.2" y="90.8">51120GND</text>
<text x="185.7" y="95.6">14-,5-,7-</text>
<text x="244.3" y="105.9">POWERPAD_2_0610</text>
<text x="79.5" y="112.5">39-,11-,10-,9-,8-,6-,5-</text>
<text x="28.4" y="116.3">69-,68-,67-,64-,63-,62-,46-,43-,42-,41-,39-,19-,14-,13-,10-,8-,5-</text>
<text x="41" y="127.9">POWERPAD_2_0610</text>
<text x="179.9" y="129.9">70-,69-,61-,47-,45-,40-,14-,6-,5-</text>
<text x="122.5" y="148.8">13-,5-,7-</text>
</g>
<g font-size="1.2" fill="#f00">
<text x="161.6" y="41.3">1</text>
<text x="167.8" y="41.3">2</text>
<text x="123.6" y="49.9">1</text>
<text x="123.6" y="56">2</text>
<text x="144.5" y="64.5">1</text>
<text x="150.7" y="64.5">2</text>
<text x="163.2" y="63">1</text>
<text x="169.4" y="62.9">2</text>
<text x="172.5" y="63">1</text>
<text x="178.7" y="62.9">2</text>
<text x="76.1" y="72.3">1</text>
<text x="82.3" y="72.3">2</text>
<text x="114.3" y="79.4">1</text>
<text x="129" y="83.3">1</text>
<text x="135.2" y="83.2">2</text>
<text x="73" y="86.3">2</text>
<text x="79.3" y="86.3">1</text>
<text x="85.6" y="86.3">2</text>
<text x="91.8" y="86.3">1</text>
<text x="114.3" y="85.5">2</text>
<text x="126.7" y="89.2" transform="rotate(-90 126.7 89.2)">1</text>
<text x="132.8" y="89.2" transform="rotate(-90 132.8 89.2)">2</text>
<text x="178.7" y="84.7">2</text>
<text x="184.4" y="84.8">1</text>
<text x="197.6" y="94.1">G</text>
<text x="202.7" y="92.6">D</text>
<text x="133.5" y="98.7" transform="rotate(-90 133.5 98.7)">8</text>
<text x="135" y="98.7" transform="rotate(-90 135 98.7)">7</text>
<text x="136.6" y="98.7" transform="rotate(-90 136.6 98.7)">6</text>
<text x="138.1" y="98.7" transform="rotate(-90 138.1 98.7)">5</text>
<text x="139.7" y="98.7" transform="rotate(-90 139.7 98.7)">4</text>
<text x="141.3" y="98.7" transform="rotate(-90 141.3 98.7)">3</text>
<text x="142.8" y="98.7" transform="rotate(-90 142.8 98.7)">2</text>
<text x="144.3" y="98.7" transform="rotate(-90 144.3 98.7)">1</text>
<text x="177.2" y="98.7">2</text>
<text x="182.8" y="98.7">1</text>
<text x="202.7" y="97.2">S</text>
<text x="126.1" y="106.7">10</text>
<text x="126.7" y="105.1">9</text>
<text x="128.6" y="107.2">EN3</text>
<text x="128.6" y="105.7">EN5</text>
<text x="132.9" y="102.4" transform="rotate(-90 132.9 102.4)">VO2</text>
<text x="134.4" y="104.2" transform="rotate(-90 134.4 104.2)">COMP2</text>
<text x="136" y="103.1" transform="rotate(-90 136 103.1)">VFB2</text>
<text x="137.5" y="102.7" transform="rotate(-90 137.5 102.7)">GND</text>
<text x="139.1" y="103.9" transform="rotate(-90 139.1 103.9)">VREF2</text>
<text x="140.7" y="103.1" transform="rotate(-90 140.7 103.1)">VFB1</text>
<text x="142.2" y="104.2" transform="rotate(-90 142.2 104.2)">COMP1</text>
<text x="143.7" y="102.4" transform="rotate(-90 143.7 102.4)">VO1</text>
<text x="143.7" y="107.2">SKIPSEL</text>
<text x="149.9" y="106.7">32</text>
<text x="149.9" y="105.1">33</text>
<text x="101.1" y="111.1">2</text>
<text x="107.3" y="111.1">1</text>
<text x="126.1" y="111.4">13</text>
<text x="126.1" y="108.2">11</text>
<text x="126.1" y="112.9">14</text>
<text x="126.1" y="109.8">12</text>
<text x="128.6" y="110.3">EN2</text>
<text x="128.6" y="111.9">VBST2</text>
<text x="128.6" y="108.8">PGOOD2</text>
<text x="128.6" y="113.5">DRVH2</text>
<text x="143.7" y="110.3">PGOOD1</text>
<text x="144" y="108.8">TONSEL</text>
<text x="144.9" y="113.5">VBST1</text>
<text x="146.4" y="111.9">EN1</text>
<text x="149.9" y="112.9">28</text>
<text x="149.9" y="109.8">30</text>
<text x="149.9" y="108.2">31</text>
<text x="149.9" y="111.4">29</text>
<text x="172.4" y="112.7">1</text>
<text x="178.6" y="112.7">2</text>
<text x="197.6" y="109.6">G</text>
<text x="202.7" y="108.1">D</text>
<text x="202.7" y="112.7">S</text>
<text x="115" y="119">1</text>
<text x="121.2" y="118.9">2</text>
<text x="126.1" y="114.4">15</text>
<text x="126.1" y="116">16</text>
<text x="128.6" y="115">LL2</text>
<text x="128.6" y="116.6">DRVL2</text>
<text x="144.8" y="115">DRVH1</text>
<text x="144.9" y="118.1">DRVL1</text>
<text x="146.6" y="116.6">LL1</text>
<text x="149.9" y="116">26</text>
<text x="149.9" y="114.4">27</text>
<text x="149.9" y="117.5">25</text>
<text x="132.9" y="123.2" transform="rotate(-90 132.9 123.2)">PGND2</text>
<text x="133.5" y="125.6" transform="rotate(-90 133.5 125.6)">17</text>
<text x="134.4" y="123.2" transform="rotate(-90 134.4 123.2)">CS2</text>
<text x="135" y="125.6" transform="rotate(-90 135 125.6)">18</text>
<text x="136" y="123.2" transform="rotate(-90 136 123.2)">VREG3</text>
<text x="136.6" y="125.6" transform="rotate(-90 136.6 125.6)">19</text>
<text x="137.5" y="123.2" transform="rotate(-90 137.5 123.2)">V5FILT</text>
<text x="138.1" y="125.6" transform="rotate(-90 138.1 125.6)">20</text>
<text x="139.1" y="123.2" transform="rotate(-90 139.1 123.2)">VREG5</text>
<text x="139.7" y="125.6" transform="rotate(-90 139.7 125.6)">21</text>
<text x="140.7" y="123.2" transform="rotate(-90 140.7 123.2)">VIN</text>
<text x="141.3" y="125.6" transform="rotate(-90 141.3 125.6)">22</text>
<text x="142.2" y="123.2" transform="rotate(-90 142.2 123.2)">CS1</text>
<text x="142.8" y="125.6" transform="rotate(-90 142.8 125.6)">23</text>
<text x="143.7" y="123.2" transform="rotate(-90 143.7 123.2)">PGND1</text>
<text x="144.3" y="125.6" transform="rotate(-90 144.3 125.6)">24</text>
<text x="112.8" y="127.6">1</text>
<text x="112.7" y="133.6">2</text>
<text x="133" y="135.3">1</text>
<text x="140.7" y="135.3">1</text>
<text x="133" y="141.4">2</text>
<text x="140.7" y="141.4">2</text>
<text x="147" y="152.4">1</text>
<text x="146.9" y="158.5">2</text>
</g>
<g font-size=".8" fill="#f00">
<text x="93.8" y="125.2">S1_D2</text>
<text x="99.4" y="122.2">D1</text>
<text x="100.1" y="125.3">G1</text>
<text x="93.8" y="131.3">S2</text>
<text x="100.1" y="130">G2</text>
</g>
</svg>
